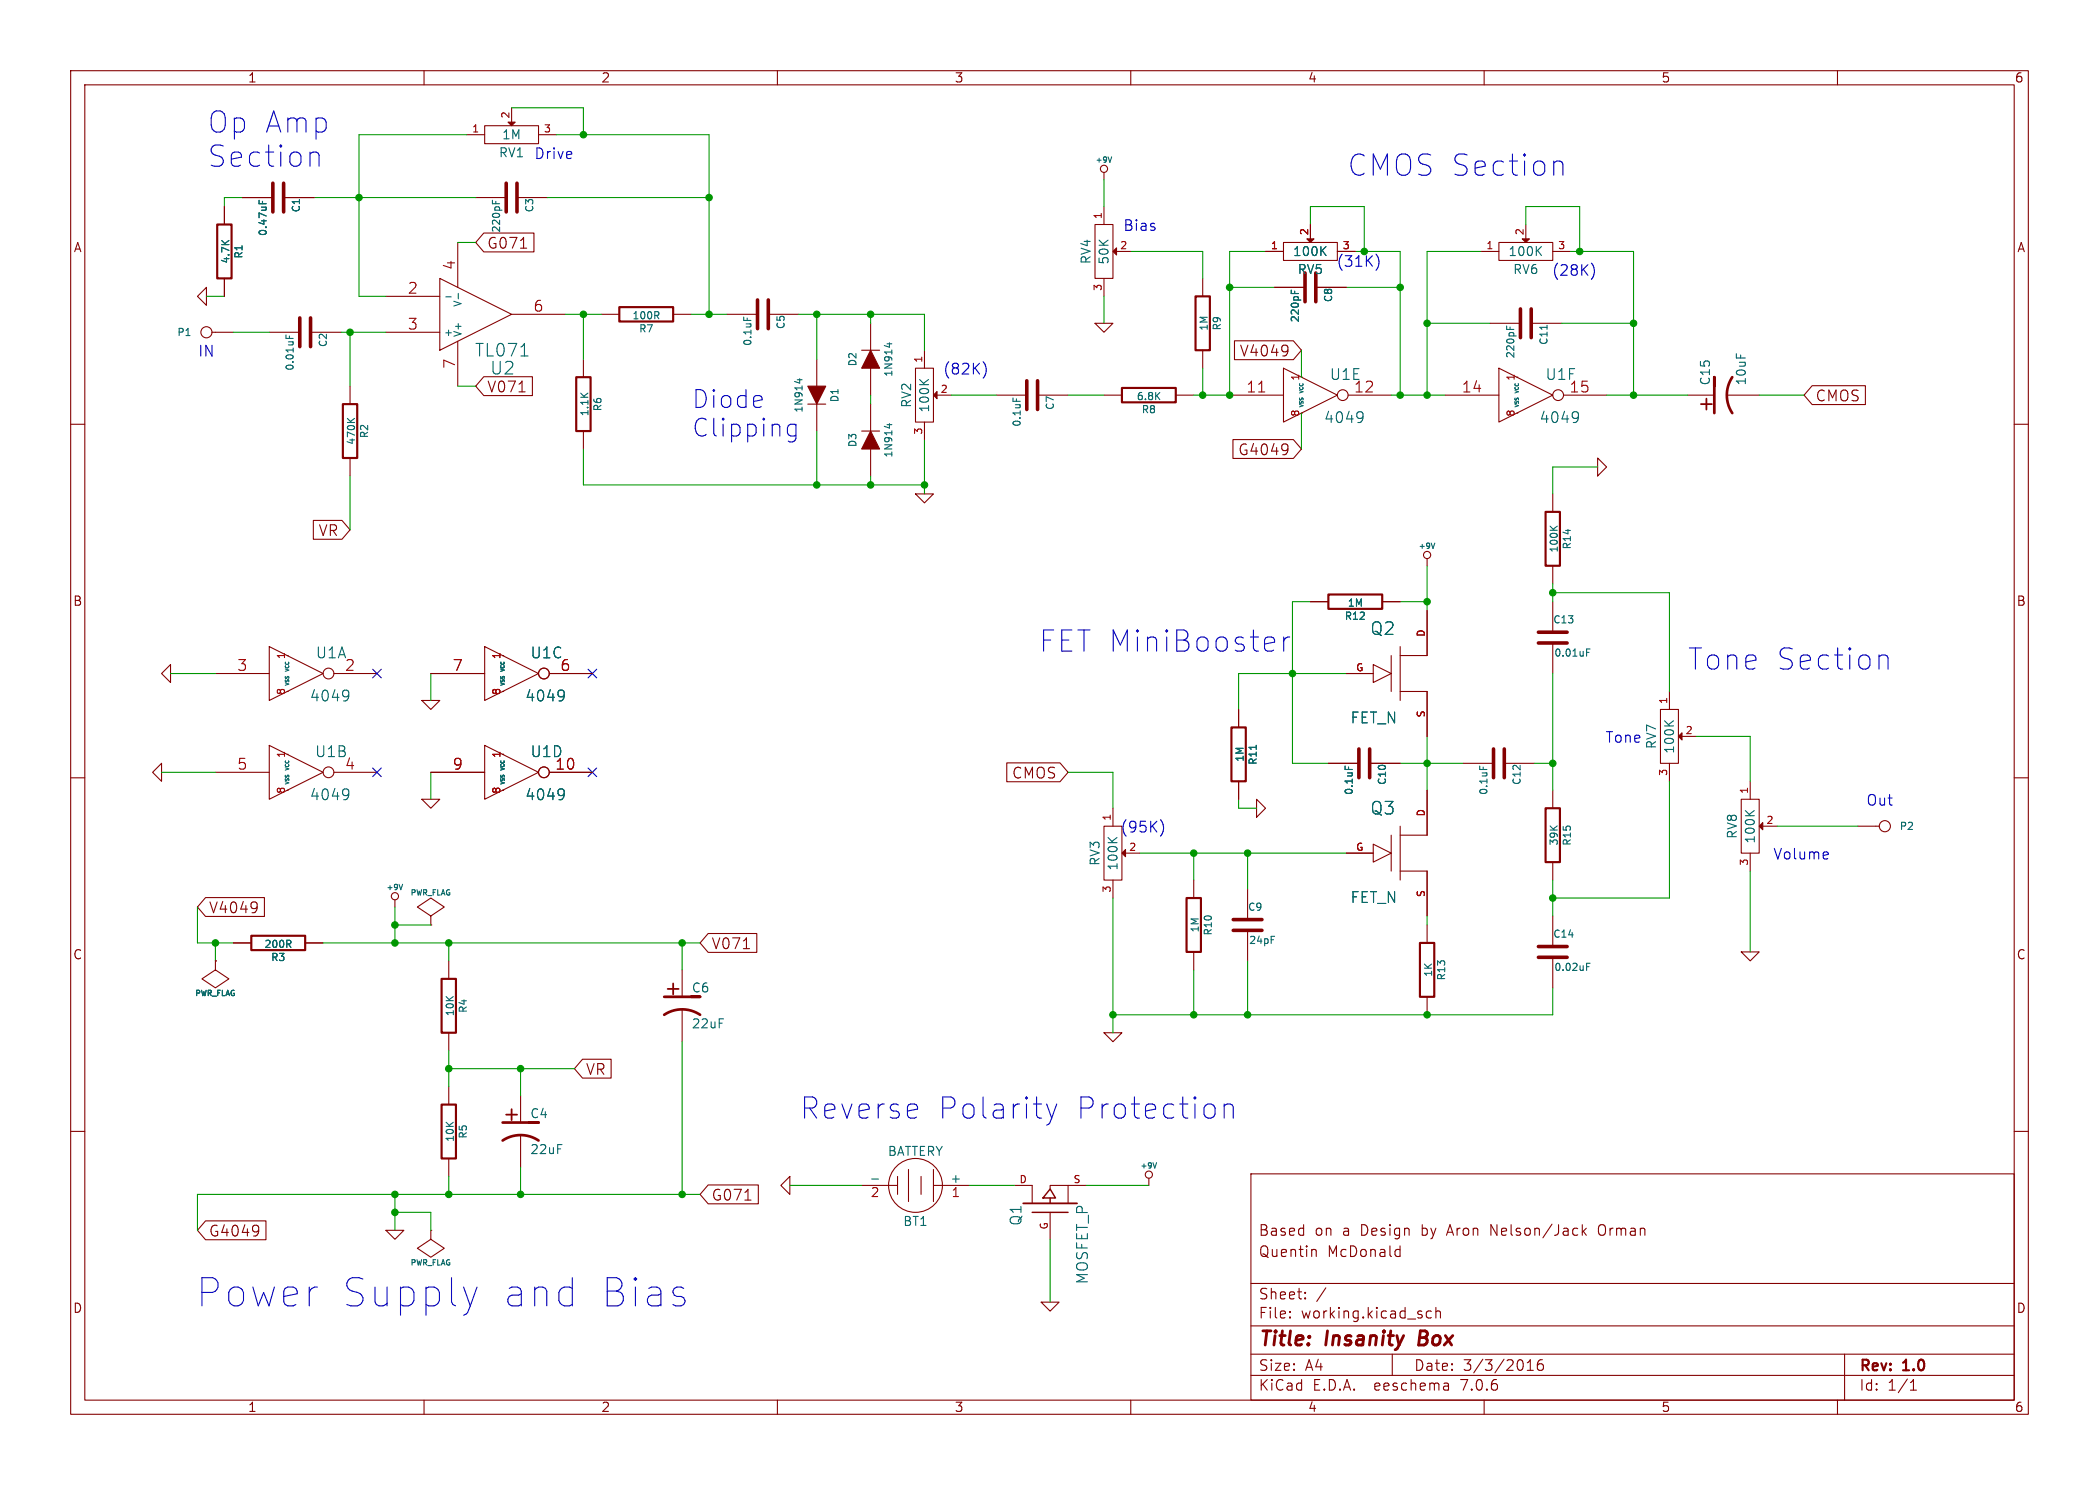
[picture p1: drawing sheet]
<svg xmlns="http://www.w3.org/2000/svg" width="297mm" height="210mm" viewBox="0 0 297 210" stroke-linecap="round" stroke-linejoin="round" font-family="sans-serif">
<g fill="none" stroke="#840000" stroke-width=".15">
<path d="M10 10h277v190h-277zM12 12h273v186h-273zM60 10v2M66 19.1h2.6M68.6 17.8h7.6v2.5h-7.6zM72.4 15.2v2.1M76.2 19.1h2.5M110 10v2M160 10v2M210 10v2M260 10v2M31.7 29.2v2.6"/>
<path d="M31.7 39.4v2.5M34.3 27.9h4.3M40.1 27.9h4.3M62.2 39.4l10.2 5.1-10.2 5zM64.8 34.3v6.3M67.3 27.9h4.3M68.5 33h7.1v2.6h-7.1l-1.2-1.3zM73.2 27.9h4.3M73.7 35.1h.8M154.9 31.8h2.6v7.6h-2.6zM156.2 24.4v1M156.2 29.2v2.6"/>
<path d="M156.2 39.4v2.5M158 35.6h2M170.2 39.4v2.5M179.1 35.6h2.5M181.6 34.3h7.6v2.5h-7.6zM185.4 31.8v2M189.2 35.6h2.6M209.5 35.6h2.6M212.1 34.3h7.6v2.5h-7.6zM215.9 31.8v2M219.7 35.6h2.5M10 60h2"/>
<path d="M27.9 41.9l1.3-1.3v2.6zM30 47h3M38.1 47h4.3M43.9 47h4.4M49.5 54.6v2.6M54.6 41.9h7.6M54.6 47h7.6M64.8 48.3v6.3M68.5 53.3h6.8v2.6h-6.8l-1.2-1.3zM72.4 44.5h7.6M73.4 55.4h.9M82.5 50.8v2.5"/>
<path d="M85.1 44.5h2.5M95.2 44.5h2.6M102.9 44.5h4.3M108.7 44.5h4.3M114.3 57.2h2.5M115.6 50.8v3.8M115.6 57.2v3.8M121.9 49.5h2.6M123.2 45.7v3.8M123.2 52.1v3.8M123.2 57.2v3.8M129.5 52.1h2.6v7.6h-2.6z"/>
<path d="M130.8 49.5v2.6M130.8 59.7v2.5M132.6 55.9h2M141 55.9h4.3M146.8 55.9h4.3M154.9 45.7h2.6l-1.3 1.3zM156.2 55.9h2.5M166.4 55.9h2.5M170.2 49.5v2.6M174 55.9h7.6M174.7 48.2h8.3l1.1 1.3-1.1 1.4h-8.3zM180.3 40.6h4.4"/>
<path d="M181.6 52.1l7.6 3.8-7.6 3.8zM182.1 48.9l.1 .1a1.29 1.29 0 0 1-.2 1.2M182.2 49.5l-.1 .2M186.2 40.6h4.3M190.8 55.9h6M204.5 55.9h7.6M210.8 45.7h4.3M212.1 52.1l7.6 3.8-7.6 3.8zM216.7 45.7h4.3M221.2 55.9h6.1M238.8 55.9h3.8M244.3 55.9h4.6"/>
<path d="M256.4 54.5h7.5v2.7h-7.5l-1.1-1.3zM285 60h2M44.3 73.6h4.1l1.1 1.3-1.1 1.4h-4.1zM49.5 64.8v2.5M82.5 61v2.5M121.9 61h2.6M123.2 63.5v3.8M129.5 69.9h2.6l-1.3 1.2zM174.5 62.2h8.5l1.1 1.3-1.1 1.3h-8.5zM182.2 62.9v.2v.8M182.2 63.4v.2M201.9 79v1"/>
<path d="M219.7 69.9v2.5M226.1 64.8l1.2 1.2-1.2 1.3zM22.9 95.3l1.2-1.3v2.5zM30.5 95.3h7.6M38.1 91.4l7.6 3.9-7.6 3.8zM47.2 95.3h6.1M59.7 99.1h2.5l-1.2 1.2zM61 95.3h7.6M68.6 91.4l7.6 3.9-7.6 3.8zM77.7 95.3h6.1M185.4 85.1h2.6M190.5 95.3h3.8"/>
<path d="M194.3 94l2.5 1.3-2.5 1.2zM195.6 85.1h2.5M196.8 92.7v5.1M198.1 91.4v7.7M198.1 97.8h3.8v6.3M201.9 86.4v6.3h-3.8M219.7 80v2.6M219.7 85.1v4.3M219.7 90.9v4.4M236.2 97.8v2.5M10 110h2M21.6 109.2l1.3-1.2v2.5z"/>
<path d="M30.5 109.2h7.6M38.1 105.4l7.6 3.8-7.6 3.8zM47.2 109.2h6.1M59.7 113h2.5l-1.2 1.3zM61 109.2h7.6M68.6 105.4l7.6 3.8-7.6 3.8zM77.7 109.2h6.1M142.5 107.9h7.5l1.1 1.3-1.1 1.4h-7.5zM156.2 116.8h2.5v7.7h-2.5zM157.5 114.3v2.5M175.3 100.3v2.6M175.3 110.5v2.5"/>
<path d="M177.8 113l1.3 1.3-1.3 1.3zM188 108h4.3M193.8 108h4.3M194.3 119.4l2.5 1.3-2.5 1.2zM196.8 118.1v5.1M198.1 116.8v7.7M201.9 111.8v6.3h-3.8M207 108h4.3M212.9 108h4.3M219.7 111.8v2.5M234.9 100.3h2.6v7.7h-2.6zM236.2 108v2.5"/>
<path d="M238 104.1h2M246.4 113h2.5v7.7h-2.5zM247.6 110.5v2.5M249.4 116.8h2.1M262.9 116.8h3M285 110h2M29.1 126.9h8.3v2.7h-8.3l-1.2-1.3zM30.5 135.9v1.3l1.9 1.2-1.9 1.3-1.9-1.3 1.9-1.2M30.5 135.9h.1M33 133.4h2.6M36.2 127.6l.1 .1a1.29 1.29 0 0 1-.1 1.2M36.4 128.2l-.2 .2"/>
<path d="M43.2 133.4h2.5M55.9 127.3v1M61 129.5l1.9-1.2-1.9-1.3-1.9 1.3 1.9 1.2v1.3M61 130.8h.1M63.5 135.9v2.5M96.5 137.2v3.8M100.2 132h6.9v2.7h-6.9l-1.1-1.3zM105.2 134.2h.9M157.5 124.5v2.5M159.3 120.7h2M168.9 124.5v2.5M168.9 134.6v2.6"/>
<path d="M176.5 125.7v4.3M176.5 131.6v4.3M190.5 120.7h3.8M198.1 123.2h3.8v6.3M201.9 130.8v2.6M219.7 121.9v2.6M219.7 129.5v4.4M219.7 135.4v4.3M246.4 134.6h2.5l-1.3 1.3zM247.6 120.7v2.5M10 160h2M63.5 146.1v2.5"/>
<path d="M63.5 153.7v2.5M73.7 154.9v3.9M82.4 149.8h4.1v2.7h-4.1l-1.1-1.4zM96.5 142.7v4.6M156.2 146.1h2.5l-1.2 1.2zM201.9 141v2.5M285 160h2M29.1 172.7h8.5v2.6h-8.5l-1.2-1.3zM36.5 173.3v.1a1.29 1.29 0 0 1-.1 1.3M36.6 173.9l-.1 .2M54.6 174h2.5l-1.2 1.3zM61 174v1.3l1.9 1.2-1.9 1.3-1.9-1.3 1.9-1.2"/>
<path d="M61 174h.1M63.5 163.8v2.6M73.7 160.5v4.6M100.2 167.6h7.1v2.6h-7.1l-1.1-1.3zM105.4 169.7h.9M110.5 167.6l1.3-1.2v2.5zM121.9 167.6h5.1M127 166.4v2.5M128.5 165.4v4.5M130.3 166.4v2.5M132.1 167.6h5.1M132.1 165.4v4.5"/>
<path d="M143.5 167.6h2.5v2.6M148.6 171.5v3.8M151.1 167.6h-2.5v.5M151.1 167.6v2.6M151.1 167.6h2.6M162.6 166.6v1M177 166h108v32h-108zM185.8 176.7l.4 .1v.1v.8M197.7 176.7l.4 .1M198.1 176.2v1.5M198.1 177.6l-.4 .1M223.9 173.2v1.5"/>
<path d="M224 174.1l.5 .6M224.5 173.7l-.6 .6M226.2 173.4v.3v.8M60 198v2M110 198v2M147.3 184.2h2.6l-1.3 1.2zM160 198v2M177 194.5h108M177 191.5h108M177 187.5h108M177 181.5h108M182.5 186.3h.1l-.1 .1"/>
<path d="M182.5 186.3v.1M182.5 185.5v.1M182.5 185.5h.1l-.1 .1M184.7 183.6v.1M184.7 183.6h-.1l.1 .1M184.7 182.8v.1M184.7 182.8h-.1l.1 .1M187.6 182.1l-1.3 2M197 191.5v3M202.5 185.5l-.4-.1-.3 .3v.4l.2 .2 .1 .1 .4-.1M203.2 185.5a.37 .37 0 0 1 .6 .1v.8M203.2 184.9v1.5"/>
<path d="M204.9 195.7l.1 .9M205 196.5l-.2 .1M205 196h-.2M210 198v2M216.1 193.8h.9M216.1 192.7l.4-.4v1.5M218.2 192.3a.59 .59 0 0 0-.7 .6v.6l.2 .2 .4 .1 .2-.1 .1-.5-.2-.3h-.4l-.3 .3M260 198v2M261 191.5v6.5M270.3 196.6h.9M270.3 195.5l.4-.4v1.5"/>
<circle cx="156.2" cy="23.9" r=".51"/>
<circle cx="29.2" cy="47" r=".79"/>
<circle cx="190" cy="55.9" r=".76"/>
<circle cx="220.5" cy="55.9" r=".76"/>
<circle cx="201.9" cy="78.5" r=".51"/>
<circle cx="46.5" cy="95.2" r=".76"/>
<circle cx="77" cy="95.2" r=".76"/>
<circle cx="46.5" cy="109.2" r=".76"/>
<circle cx="77" cy="109.2" r=".76"/>
<circle cx="266.7" cy="116.8" r=".79"/>
<circle cx="55.9" cy="126.7" r=".51"/>
<circle cx="129.5" cy="167.6" r="3.8"/>
<circle cx="162.6" cy="166.1" r=".51"/>
</g>
<path d="M201 188.2l-.3 2h.8" fill="none" stroke="#840000" stroke-width=".4"/>
<g fill="#840000" stroke="#840000" stroke-width=".15">
<path d="M123.2 61l1.3 2.5h-2.6z"/>
<path d="M215.4 33.8h1l-.5 .5z"/>
<path d="M71.9 17.3h1l-.5 .5z"/>
<path d="M184.9 33.8h1l-.5 .5z"/>
<path d="M123.2 49.5l1.3 2.6h-2.6z"/>
<path d="M158.7 120.7l.6-.6v1.1z"/>
<path d="M248.9 116.8l.5-.5v1z"/>
<path d="M237.5 104.1l.5-.5v1z"/>
<path d="M114.3 54.6h2.5l-1.2 2.6z"/>
<path d="M132.6 55.4v1l-.5-.5z"/>
<path d="M157.5 35.6l.5-.5v1z"/>
</g>
<g fill="none" stroke="#006464" stroke-width=".15">
<path d="M36.7 28.3v.5M37.1 28.5v.3M69.7 28.3v.5M70.2 28.5v.3M157.3 22.2l-.3 .8M187.1 35.4l.5 .7M187.6 34.9l-.7 .7M217.6 35.4l.5 .7M218.1 34.9l-.7 .7M40.5 47.4v.5M41 47.5v.4M49.2 59.2l.5 .5"/>
<path d="M50.2 59.2l-.6 .4M63.1 42h.8M64.8 41.5v.8M73.7 50.3h1M92.9 44.6l.3 .5M93.2 44.2v.3M105.2 44.8v.5M112.8 53.7h.7M113.2 53.6v.6M125.5 48.6h.7M125.9 48.5v.6M125.9 59.9v.6"/>
<path d="M130.1 53.7l.7 .7M131.4 53.7l-.7 .5M143.3 56.3v.5M182.7 41v.5M183.2 41.2v.3M192.6 58.2l.2 .2a1.29 1.29 0 0 1-.2 1.2M192.9 58.9l-.3 .3M213.2 46.1v.5M213.7 46.3v.3M218.9 46v.6M223 58.2l.3 .2a1.29 1.29 0 0 1-.2 1.2M223.3 58.9l-.3 .3"/>
<path d="M125.5 60.1h.7M203 76.8l-.2 .8M219.3 74.4l.6 .6M220.3 74.4l-.5 .4M49.1 97.6l.2 .1a1.29 1.29 0 0 1-.2 1.3M49.3 98.3l-.2 .2M79.5 97.6l.3 .1a1.29 1.29 0 0 1-.2 1.3M79.8 98.3l-.3 .2M224.5 92.3h.3M224.5 91.8h.5M49.1 111.6l.2 .1a1.29 1.29 0 0 1-.2 1.2M49.3 112.2l-.2 .3"/>
<path d="M79.5 111.6l.3 .1a1.29 1.29 0 0 1-.2 1.2M79.8 112.2l-.3 .3M156.8 118.4l.7 .8M158.1 118.4l-.8 .6M177.8 105.4v.6M190.3 108.3v.5M209.4 108.3v.5M235.5 101.9l.8 .8M236.8 101.9l-.7 .6M247 114.6l.7 .8M248.2 114.6l-.7 .6M40.8 133.5l.4 .5"/>
<path d="M41.1 133.1v.3M57 125.1l-.3 .7M179.9 132.4h.5M224.5 136.7h.3M224.5 136.2h.5M123.3 166.7h1M163.6 164.4l-.2 .8"/>
</g>
<g fill="none" stroke="#840000" stroke-width=".51">
<path d="M38.6 25.9v4.1M40.1 25.9v4.1M71.6 25.9v4.1M73.2 25.9v4.1M184.7 38.6v4.1M186.2 38.6v4.1M42.4 45v4M43.9 45v4M107.2 42.4v4.1M108.7 42.4v4.1M145.3 53.8v4.1M146.8 53.8v4.1"/>
<path d="M215.1 43.7v4.1M216.7 43.7v4.1M217.7 90.9h4M217.7 89.4h4M192.3 105.9v4.1M193.8 105.9v4.1M211.3 105.9v4.1M212.9 105.9v4.1M174.5 131.6h4.1M174.5 130h4.1M217.7 135.4h4M217.7 133.9h4"/>
</g>
<g fill="none" stroke="#840000" stroke-width=".3">
<path d="M30.7 31.8h2.1v7.6h-2.1zM48.5 57.2h2v7.6h-2zM81.5 53.3h2.1v7.7h-2.1zM87.6 43.4h7.6v2.1h-7.6zM158.7 54.9h7.7v2h-7.7zM169.2 41.9h2v7.6h-2zM218.7 72.4h2v7.6h-2zM188 84.1h7.6v2h-7.6zM174.2 102.9h2.1v7.6h-2.1zM218.7 114.3h2v7.6h-2zM35.6 132.3h7.6v2.1h-7.6zM62.5 138.4h2v7.7h-2z"/>
<path d="M167.9 127h2v7.6h-2zM200.9 133.4h2v7.6h-2zM62.5 156.2h2v7.6h-2z"/>
</g>
<path d="M178.1 55.4h.9" fill="none" stroke="#a90000" stroke-width=".15"/>
<path d="M146 171.5h5.1M148.6 168.1l.8 1.3h-1.8zM148.6 169.4v.8" fill="none" stroke="#840000" stroke-width=".2"/>
<path d="M144.8 170.2h7.6" fill="none" stroke="#840000" stroke-width=".25"/>
<path d="M242.6 54.6v-1.3v5.1M245.1 53.3a4.6 4.6 0 0 0 0 5.1M71.1 158.8h5.1h-1.3M94 141h5.1h-1.3M94 143.5a4.6 4.6 0 0 1 5.1 0M71.1 161.3a4.6 4.6 0 0 1 5.1 0" fill="none" stroke="#840000" stroke-width=".38"/>
<g fill="none" stroke="#0000c2" stroke-width=".15">
<path d="M44.3 21.5h.4l.3 .1 .2 .3v1.6M194.7 35.9a1.72 1.72 0 0 1 0 2.3M220 22.9l.3-.1h.4l.3 .1 .1 .3v1.6M225.2 37.2a1.72 1.72 0 0 1 0 2.3M112.6 60v2a.68 .68 0 0 1-1.1 .4M139.1 51.2a1.75 1.75 0 0 1 0 2.3M111.4 61.2l.3 .3 .2 .2h.5l.2-.2M112.6 60.1l-.2-.1h-.5l-.2 .1-.3 .4M181.6 90.1v2M182.5 90.1a.77 .77 0 0 0-.9 .6M266.3 92.6h.4l.3 .2 .2 .3v1.5M164.3 116a1.79 1.79 0 0 1 0 2.2"/>
<path d="M258.5 120.5l.1 .1 .1 .2-.7 .2M258.6 121.4l-.1 .1M148.1 156.1l.7 2M148.8 158.1l-.3 .7-.4 .3M149.5 156.1l-.7 2M171.8 156.4l.1 .3v.9l-.1 .2M173.2 156.1v2M173.2 156.4a.74 .74 0 0 1 1.3 .2v1.5M67.5 182l-1 2.7"/>
</g>
<g fill="none" stroke="#009600" stroke-width=".15">
<path d="M66 19.1h-15.2v22.8h3.8M72.4 15.2h10.1v3.9M78.7 19.1h21.6v25.4M34.3 27.9h-2.6v1.3M44.4 27.9h22.9M64.8 34.3h2.5M77.5 27.9h22.8M156.2 25.4v3.8M160 35.6h10.2v3.8M179.1 35.6h-5.1v20.3h-5.1M185.4 31.8v-2.6h7.6v6.4M191.8 35.6h6.3v20.3"/>
<path d="M209.5 35.6h-7.6v20.3M215.9 31.8v-2.6h7.6v6.4M222.2 35.6h8.9v20.3M29.2 41.9h2.5M33 47h5.1M48.3 47h6.3M49.5 47v7.6M64.8 54.6h2.5M80 44.5h5.1M82.5 44.5v6.3M97.8 44.5h5.1M113 44.5h17.8v5"/>
<path d="M115.6 44.5v6.3M123.2 44.5v1.2M123.2 55.9v1.3M134.6 55.9h6.4M151.1 55.9h5.1M156.2 41.9v3.8M170.2 52.1v3.8M174 40.6h6.3M184.1 49.5v3.8M184.1 58.4v5.1M190.5 40.6h7.6M196.8 55.9h7.7"/>
<path d="M201.9 45.7h8.9M221 45.7h10.1M227.3 55.9h11.5M248.9 55.9h6.4M49.5 67.3v7.6M82.5 63.5v5.1h48.3M115.6 61v7.6M123.2 67.3v1.3M130.8 62.2v7.7M226.1 66h-6.4v3.9M24.1 95.3h6.4M61 95.3v3.8"/>
<path d="M185.4 85.1h-2.5v22.9h5.1M190.5 95.3h-15.2v5M198.1 85.1h3.8M201.9 80v6.4M219.7 83.8h16.5v14M219.7 82.6v2.5M219.7 95.3v16.5M22.9 109.2h7.6M61 109.2v3.8M151.1 109.2h6.4v5.1M175.3 113v1.3h2.5M198.1 108h8.9"/>
<path d="M201.9 104.1v7.7M217.2 108h2.5M236.2 110.5v16.5h-16.5M240 104.1h7.6v6.4M251.5 116.8h11.4M27.9 128.3v5.1h5.1M30.5 133.4v2.5M45.7 133.4h53.4M55.9 128.3v5.1M55.9 130.8h5.1M63.5 133.4v2.5M96.5 133.4v3.8"/>
<path d="M157.5 127v19.1M161.3 120.7h29.2M168.9 120.7v3.8M168.9 137.2v6.3M176.5 120.7v5M176.5 135.9v7.6M201.9 129.5v1.3M219.7 124.5v5M219.7 139.7v3.8h-62.2M247.6 123.2v11.4M63.5 151.1h17.8M63.5 148.6v5.1"/>
<path d="M73.7 151.1v3.8M96.5 147.3v21.6M55.9 171.5h5.1v2.5M55.9 168.9v5.1M63.5 166.4v2.5M73.7 165.1v3.8M99.1 168.9h-71.2v5.1M111.8 167.6h10.1M137.2 167.6h6.3M148.6 175.3v8.9M153.7 167.6h8.9"/>
</g>
<path d="M52.7 94.6l1.2 1.3M53.9 94.6l-1.2 1.3M83.2 94.6l1.2 1.3M84.4 94.6l-1.2 1.3M52.7 108.6l1.2 1.2M53.9 108.6l-1.2 1.2M83.2 108.6l1.2 1.2M84.4 108.6l-1.2 1.2" fill="none" stroke="#000084" stroke-width=".15"/>
<g fill="#009600" stroke="#009600" stroke-width=".15">
<circle cx="198.1" cy="40.6" r=".46"/>
<circle cx="193" cy="35.6" r=".46"/>
<circle cx="198.1" cy="55.9" r=".46"/>
<circle cx="201.9" cy="55.9" r=".46"/>
<circle cx="201.9" cy="45.7" r=".46"/>
<circle cx="219.7" cy="83.8" r=".46"/>
<circle cx="219.7" cy="127" r=".46"/>
<circle cx="219.7" cy="108" r=".46"/>
<circle cx="174" cy="55.9" r=".46"/>
<circle cx="170.2" cy="55.9" r=".46"/>
<circle cx="174" cy="40.6" r=".46"/>
<circle cx="123.2" cy="44.5" r=".46"/>
<circle cx="201.9" cy="85.1" r=".46"/>
<circle cx="182.9" cy="95.3" r=".46"/>
<circle cx="201.9" cy="108" r=".46"/>
<circle cx="231.1" cy="45.7" r=".46"/>
<circle cx="223.5" cy="35.6" r=".46"/>
<circle cx="231.1" cy="55.9" r=".46"/>
<circle cx="63.5" cy="168.9" r=".46"/>
<circle cx="73.7" cy="168.9" r=".46"/>
<circle cx="73.7" cy="151.1" r=".46"/>
<circle cx="96.5" cy="168.9" r=".46"/>
<circle cx="55.9" cy="171.5" r=".46"/>
<circle cx="55.9" cy="168.9" r=".46"/>
<circle cx="100.3" cy="27.9" r=".46"/>
<circle cx="82.5" cy="44.5" r=".46"/>
<circle cx="115.6" cy="44.5" r=".46"/>
<circle cx="100.3" cy="44.5" r=".46"/>
<circle cx="130.8" cy="68.6" r=".46"/>
<circle cx="115.6" cy="68.6" r=".46"/>
<circle cx="123.2" cy="68.6" r=".46"/>
<circle cx="176.5" cy="143.5" r=".46"/>
<circle cx="201.9" cy="143.5" r=".46"/>
<circle cx="168.9" cy="120.7" r=".46"/>
<circle cx="157.5" cy="143.5" r=".46"/>
<circle cx="168.9" cy="143.5" r=".46"/>
<circle cx="176.5" cy="120.7" r=".46"/>
<circle cx="63.5" cy="151.1" r=".46"/>
<circle cx="63.5" cy="133.4" r=".46"/>
<circle cx="30.5" cy="133.4" r=".46"/>
<circle cx="96.5" cy="133.4" r=".46"/>
<circle cx="55.9" cy="130.8" r=".46"/>
<circle cx="55.9" cy="133.4" r=".46"/>
<circle cx="82.5" cy="19.1" r=".46"/>
<circle cx="49.5" cy="47" r=".46"/>
<circle cx="50.8" cy="27.9" r=".46"/>
</g>
<g font-size="5.6" fill="#0000c2">
<text x="28.1" y="185.2">Power</text>
<text x="48.4" y="185.2">Supply</text>
<text x="70.9" y="185.2">and</text>
<text x="84.4" y="185.2">Bias</text>
</g>
<g font-size="4.2" fill="#0000c2">
<text x="29.2" y="19.1">Op Amp</text>
<text x="29.2" y="23.9">Section</text>
<text x="190.5" y="25.2">CMOS Section</text>
<text x="147.2" y="92.5">FET MiniBooster</text>
<text x="239" y="95">Tone Section</text>
<text x="113" y="158.5">Reverse</text>
<text x="132.4" y="158.5">Polarity</text>
<text x="151.9" y="158.5">Protection</text>
</g>
<g font-size="3.5" fill="#0000c2">
<text x="97.8" y="57.9">Diode</text>
<text x="97.8" y="62">Clipping</text>
</g>
<g font-size="2.8" fill="#840000">
<text x="242.7" y="58.6" transform="rotate(-90 242.7 58.6)">+</text>
<text x="93.8" y="141.1">+</text>
<text x="71" y="158.9">+</text>
<text x="178" y="190.9">Title:</text>
<text x="187.7" y="190.9">Insanity</text>
<text x="201.6" y="190.9">Box</text>
</g>
<g font-size="2.5" fill="#006464">
<text x="67.1" y="50.6">TL071</text>
<text x="193.8" y="90">Q2</text>
<text x="193.8" y="115.4">Q3</text>
</g>
<text font-size="2.5" fill="#840000" x="69.3" y="53.2">U2</text>
<g font-size="2.1" fill="#0000c2">
<text x="75.6" y="22.6">Drive</text>
<text x="158.9" y="32.8">Bias</text>
<text x="189.1" y="37.9">(31K)</text>
<text x="219.6" y="39.1">(28K)</text>
<text x="27.9" y="50.6">IN</text>
<text x="133.3" y="53.1">(82K)</text>
<text x="227.1" y="105.2">Tone</text>
<text x="158.5" y="117.9">(95K)</text>
<text x="264" y="114.1">Out</text>
<text x="250.9" y="121.7">Volume</text>
</g>
<g font-size="2.1" fill="#840000">
<text x="68.8" y="35.4">G071</text>
<text x="175.4" y="50.6">V4049</text>
<text x="68.8" y="55.7">V071</text>
<text x="256.8" y="57">CMOS</text>
<text x="175.1" y="64.6">G4049</text>
<text x="45" y="76">VR</text>
<text x="143.1" y="110.3">CMOS</text>
<text x="29.5" y="129.4">V4049</text>
<text x="100.6" y="134.4">V071</text>
<text x="82.8" y="152.2">VR</text>
<text x="100.6" y="170">G071</text>
<text x="29.5" y="175.1">G4049</text>
<text x="178" y="178">Quentin</text>
<text x="178" y="175">Based</text>
<text x="186" y="175">on</text>
<text x="187.8" y="178">McDonald</text>
<text x="190" y="175">a</text>
<text x="192.7" y="175">Design</text>
<text x="201.4" y="175">by</text>
<text x="205.2" y="175">Aron</text>
<text x="211.4" y="175">Nelson/Jack</text>
<text x="226.9" y="175">Orman</text>
<text x="178" y="184">Sheet:</text>
<text x="178" y="186.7">File:</text>
<text x="184.1" y="186.7">working.kicad_sch</text>
<text x="178" y="196.9">KiCad</text>
<text x="178" y="194.1">Size:</text>
<text x="184.7" y="194.1">A4</text>
<text x="185.7" y="196.9">E.D.A.</text>
<text x="194.6" y="196.9">eeschema</text>
<text x="200" y="194.1">Date:</text>
<text x="207" y="196.9">7.0.6</text>
<text x="207" y="194.1">3/3/2016</text>
<text x="263" y="194.3">Rev:</text>
<text x="263" y="196.9">Id:</text>
<text x="267.1" y="196.9">1/1</text>
<text x="269.4" y="194.3">1.0</text>
</g>
<g font-size="2.1" fill="#a90000">
<text x="57.6" y="41.7">2</text>
<text x="64.5" y="38.3" transform="rotate(-90 64.5 38.3)">4</text>
<text x="57.6" y="46.7">3</text>
<text x="75.4" y="44.2">6</text>
<text x="64.5" y="52.2" transform="rotate(-90 64.5 52.2)">7</text>
<text x="176.3" y="55.6">11</text>
<text x="206.8" y="55.6">14</text>
<text x="222" y="55.6">15</text>
<text x="33.5" y="95">3</text>
<text x="48.7" y="95">2</text>
<text x="64" y="95">7</text>
<text x="79.2" y="95">6</text>
<text x="33.5" y="109">5</text>
<text x="64" y="109">9</text>
<text x="78.5" y="109">10</text>
</g>
<g font-size="2.1" fill="#006464">
<text x="188.1" y="53.9">U1E</text>
<text x="218.6" y="53.9">U1F</text>
<text x="191.5" y="55.6">12</text>
<text x="187.3" y="60">4049</text>
<text x="217.7" y="60">4049</text>
<text x="44.6" y="93.3">U1A</text>
<text x="75" y="93.3">U1C</text>
<text x="43.8" y="99.4">4049</text>
<text x="74.2" y="99.4">4049</text>
<text x="44.5" y="107.3">U1B</text>
<text x="75" y="107.3">U1D</text>
<text x="191" y="102.5">FET_N</text>
<text x="43.8" y="113.4">4049</text>
<text x="48.7" y="109">4</text>
<text x="74.2" y="113.4">4049</text>
<text x="191" y="127.9">FET_N</text>
<text x="144.8" y="173.4" transform="rotate(-90 144.8 173.4)">Q1</text>
<text x="154.2" y="181.7" transform="rotate(-90 154.2 181.7)">MOSFET_P</text>
</g>
<g font-size="1.8" fill="#840000">
<text x="35" y="11.9">1</text>
<text x="85" y="11.9">2</text>
<text x="135" y="11.9">3</text>
<text x="185" y="11.9">4</text>
<text x="235" y="11.9">5</text>
<text x="285" y="11.9">6</text>
<text x="10.3" y="35.9">A</text>
<text x="285.3" y="35.9">A</text>
<text x="10.3" y="85.9">B</text>
<text x="285.3" y="85.9">B</text>
<text x="10.3" y="135.9">C</text>
<text x="285.3" y="135.9">C</text>
<text x="10.3" y="185.9">D</text>
<text x="285.3" y="185.9">D</text>
<text x="35" y="199.9">1</text>
<text x="85" y="199.9">2</text>
<text x="135" y="199.9">3</text>
<text x="185" y="199.9">4</text>
<text x="235" y="199.9">5</text>
<text x="285" y="199.9">6</text>
</g>
<g font-size="1.8" fill="#006464">
<text x="70.5" y="22.5">RV1</text>
<text x="71" y="19.9">1M</text>
<text x="154.5" y="37.4" transform="rotate(-90 154.5 37.4)">RV4</text>
<text x="157.1" y="37.5" transform="rotate(-90 157.1 37.5)">50K</text>
<text x="182.9" y="36.4">100K</text>
<text x="183.5" y="39">RV5</text>
<text x="213.3" y="36.4">100K</text>
<text x="214" y="39">RV6</text>
<text x="129.1" y="57.8" transform="rotate(-90 129.1 57.8)">RV2</text>
<text x="131.7" y="58.4" transform="rotate(-90 131.7 58.4)">100K</text>
<text x="242.2" y="54.6" transform="rotate(-90 242.2 54.6)">C15</text>
<text x="247.2" y="54.6" transform="rotate(-90 247.2 54.6)">10uF</text>
<text x="234.5" y="106" transform="rotate(-90 234.5 106)">RV7</text>
<text x="237.1" y="106.7" transform="rotate(-90 237.1 106.7)">100K</text>
<text x="246" y="118.7" transform="rotate(-90 246 118.7)">RV8</text>
<text x="248.5" y="119.4" transform="rotate(-90 248.5 119.4)">100K</text>
<text x="155.8" y="122.5" transform="rotate(-90 155.8 122.5)">RV3</text>
<text x="158.3" y="123.2" transform="rotate(-90 158.3 123.2)">100K</text>
<text x="97.8" y="140.6">C6</text>
<text x="97.8" y="145.6">22uF</text>
<text x="74.9" y="158.3">C4</text>
<text x="74.9" y="163.4">22uF</text>
<text x="125.5" y="163.7">BATTERY</text>
<text x="134.4" y="167.4">+</text>
<text x="127.7" y="173.6">BT1</text>
</g>
<g font-size="1.8" fill="#a90000">
<text x="123.1" y="169.6">2</text>
<text x="134.5" y="169.6">1</text>
</g>
<g font-size="1.4" fill="#a90000">
<text x="72.1" y="16.9" transform="rotate(-90 72.1 16.9)">2</text>
<text x="66.7" y="18.8">1</text>
<text x="76.9" y="18.8">3</text>
<text x="156" y="31.1" transform="rotate(-90 156 31.1)">1</text>
<text x="158.4" y="35.3">2</text>
<text x="179.7" y="35.3">1</text>
<text x="185.2" y="33.4" transform="rotate(-90 185.2 33.4)">2</text>
<text x="189.9" y="35.3">3</text>
<text x="210.2" y="35.3">1</text>
<text x="215.6" y="33.4" transform="rotate(-90 215.6 33.4)">2</text>
<text x="220.4" y="35.3">3</text>
<text x="156" y="41.3" transform="rotate(-90 156 41.3)">3</text>
<text x="130.6" y="51.4" transform="rotate(-90 130.6 51.4)">1</text>
<text x="183.9" y="54" transform="rotate(-90 183.9 54)">1</text>
<text x="214.4" y="54" transform="rotate(-90 214.4 54)">1</text>
<text x="133" y="55.6">2</text>
<text x="183.9" y="59" transform="rotate(-90 183.9 59)">8</text>
<text x="214.4" y="59" transform="rotate(-90 214.4 59)">8</text>
<text x="130.6" y="61.6" transform="rotate(-90 130.6 61.6)">3</text>
<text x="40.4" y="93.3" transform="rotate(-90 40.4 93.3)">1</text>
<text x="70.9" y="93.3" transform="rotate(-90 70.9 93.3)">1</text>
<text x="191.8" y="95">G</text>
<text x="201.7" y="90.2" transform="rotate(-90 201.7 90.2)">D</text>
<text x="40.4" y="98.4" transform="rotate(-90 40.4 98.4)">8</text>
<text x="70.9" y="98.4" transform="rotate(-90 70.9 98.4)">8</text>
<text x="201.7" y="101.6" transform="rotate(-90 201.7 101.6)">S</text>
<text x="236" y="99.7" transform="rotate(-90 236 99.7)">1</text>
<text x="40.4" y="107.3" transform="rotate(-90 40.4 107.3)">1</text>
<text x="70.9" y="107.3" transform="rotate(-90 70.9 107.3)">1</text>
<text x="238.4" y="103.9">2</text>
<text x="40.4" y="112.4" transform="rotate(-90 40.4 112.4)">8</text>
<text x="70.9" y="112.4" transform="rotate(-90 70.9 112.4)">8</text>
<text x="236" y="109.8" transform="rotate(-90 236 109.8)">3</text>
<text x="247.4" y="112.4" transform="rotate(-90 247.4 112.4)">1</text>
<text x="157.2" y="116.2" transform="rotate(-90 157.2 116.2)">1</text>
<text x="201.7" y="115.6" transform="rotate(-90 201.7 115.6)">D</text>
<text x="249.8" y="116.6">2</text>
<text x="159.7" y="120.4">2</text>
<text x="191.8" y="120.4">G</text>
<text x="247.4" y="122.5" transform="rotate(-90 247.4 122.5)">3</text>
<text x="157.2" y="126.3" transform="rotate(-90 157.2 126.3)">3</text>
<text x="201.7" y="127" transform="rotate(-90 201.7 127)">S</text>
<text x="144.1" y="167.4">D</text>
<text x="151.8" y="167.4">S</text>
<text x="148.3" y="174" transform="rotate(-90 148.3 174)">G</text>
</g>
<g font-size="1.4" fill="#006464">
<text x="37.9" y="33.5" transform="rotate(-90 37.9 33.5)">0.47uF</text>
<text x="42.6" y="30.1" transform="rotate(-90 42.6 30.1)">C1</text>
<text x="71" y="33" transform="rotate(-90 71 33)">220pF</text>
<text x="75.7" y="30.1" transform="rotate(-90 75.7 30.1)">C3</text>
<text x="32.7" y="37.4" transform="rotate(-90 32.7 37.4)">4.7K</text>
<text x="34.5" y="36.7" transform="rotate(-90 34.5 36.7)">R1</text>
<text x="25" y="47.7">P1</text>
<text x="62.7" y="47.7">+</text>
<text x="65.5" y="47.8" transform="rotate(-90 65.5 47.8)">V+</text>
<text x="65.5" y="43.5" transform="rotate(-90 65.5 43.5)">V-</text>
<text x="89.4" y="45.4">100R</text>
<text x="90.3" y="47.2">R7</text>
<text x="111.2" y="46.6" transform="rotate(-90 111.2 46.6)">C5</text>
<text x="171.1" y="46.9" transform="rotate(-90 171.1 46.9)">1M</text>
<text x="172.9" y="46.8" transform="rotate(-90 172.9 46.8)">R9</text>
<text x="184" y="45.7" transform="rotate(-90 184 45.7)">220pF</text>
<text x="188.7" y="42.8" transform="rotate(-90 188.7 42.8)">C8</text>
<text x="41.8" y="52.5" transform="rotate(-90 41.8 52.5)">0.01uF</text>
<text x="46.5" y="49.2" transform="rotate(-90 46.5 49.2)">C2</text>
<text x="106.5" y="49" transform="rotate(-90 106.5 49)">0.1uF</text>
<text x="121.4" y="51.9" transform="rotate(-90 121.4 51.9)">D2</text>
<text x="126.5" y="53.4" transform="rotate(-90 126.5 53.4)">1N914</text>
<text x="214.5" y="50.8" transform="rotate(-90 214.5 50.8)">220pF</text>
<text x="219.2" y="48.9" transform="rotate(-90 219.2 48.9)">C11</text>
<text x="83.5" y="59" transform="rotate(-90 83.5 59)">1.1K</text>
<text x="85.3" y="58.3" transform="rotate(-90 85.3 58.3)">R6</text>
<text x="113.8" y="58.5" transform="rotate(-90 113.8 58.5)">1N914</text>
<text x="118.8" y="57" transform="rotate(-90 118.8 57)">D1</text>
<text x="149.3" y="58.1" transform="rotate(-90 149.3 58.1)">C7</text>
<text x="160.7" y="56.8">6.8K</text>
<text x="161.4" y="58.6">R8</text>
<text x="50.4" y="63" transform="rotate(-90 50.4 63)">470K</text>
<text x="52.3" y="62.1" transform="rotate(-90 52.3 62.1)">R2</text>
<text x="121.4" y="63.3" transform="rotate(-90 121.4 63.3)">D3</text>
<text x="126.5" y="64.8" transform="rotate(-90 126.5 64.8)">1N914</text>
<text x="144.6" y="60.5" transform="rotate(-90 144.6 60.5)">0.1uF</text>
<text x="222.5" y="77.8" transform="rotate(-90 222.5 77.8)">R14</text>
<text x="220.6" y="78.3" transform="rotate(-90 220.6 78.3)">100K</text>
<text x="190.2" y="87.9">R12</text>
<text x="190.6" y="86">1M</text>
<text x="219.7" y="88.4">C13</text>
<text x="219.8" y="93.1">0.01uF</text>
<text x="176.2" y="107.8" transform="rotate(-90 176.2 107.8)">1M</text>
<text x="178" y="108.3" transform="rotate(-90 178 108.3)">R11</text>
<text x="191.6" y="112.5" transform="rotate(-90 191.6 112.5)">0.1uF</text>
<text x="196.3" y="111.1" transform="rotate(-90 196.3 111.1)">C10</text>
<text x="210.7" y="112.5" transform="rotate(-90 210.7 112.5)">0.1uF</text>
<text x="215.4" y="111.1" transform="rotate(-90 215.4 111.1)">C12</text>
<text x="220.6" y="119.7" transform="rotate(-90 220.6 119.7)">39K</text>
<text x="222.5" y="119.7" transform="rotate(-90 222.5 119.7)">R15</text>
<text x="268.7" y="117.6">P2</text>
<text x="169.8" y="132" transform="rotate(-90 169.8 132)">1M</text>
<text x="176.5" y="129">C9</text>
<text x="37.3" y="134.3">200R</text>
<text x="38.3" y="136.1">R3</text>
<text x="171.7" y="132.4" transform="rotate(-90 171.7 132.4)">R10</text>
<text x="176.6" y="133.7">24pF</text>
<text x="219.7" y="132.8">C14</text>
<text x="219.8" y="137.5">0.02uF</text>
<text x="64.4" y="143.8" transform="rotate(-90 64.4 143.8)">10K</text>
<text x="66.3" y="143.4" transform="rotate(-90 66.3 143.4)">R4</text>
<text x="202.8" y="138.3" transform="rotate(-90 202.8 138.3)">1K</text>
<text x="204.7" y="138.8" transform="rotate(-90 204.7 138.8)">R13</text>
<text x="64.4" y="161.6" transform="rotate(-90 64.4 161.6)">10K</text>
<text x="66.3" y="161.1" transform="rotate(-90 66.3 161.1)">R5</text>
</g>
<g font-size="1.1" fill="#006464">
<text x="154.9" y="23.2">+9V</text>
<text x="200.6" y="77.8">+9V</text>
<text x="54.6" y="126.1">+9V</text>
<text x="58" y="126.8">PWR_FLAG</text>
<text x="27.5" y="141.1">PWR_FLAG</text>
<text x="161.2" y="165.5">+9V</text>
<text x="58" y="179.2">PWR_FLAG</text>
</g>
<g font-size=".7" fill="#006464">
<text x="184.6" y="57.7" transform="rotate(-90 184.6 57.7)">VSS VCC</text>
<text x="215" y="57.7" transform="rotate(-90 215 57.7)">VSS VCC</text>
<text x="41" y="97" transform="rotate(-90 41 97)">VSS VCC</text>
<text x="71.5" y="97" transform="rotate(-90 71.5 97)">VSS VCC</text>
<text x="41" y="111" transform="rotate(-90 41 111)">VSS VCC</text>
<text x="71.5" y="111" transform="rotate(-90 71.5 111)">VSS VCC</text>
</g>
</svg>
